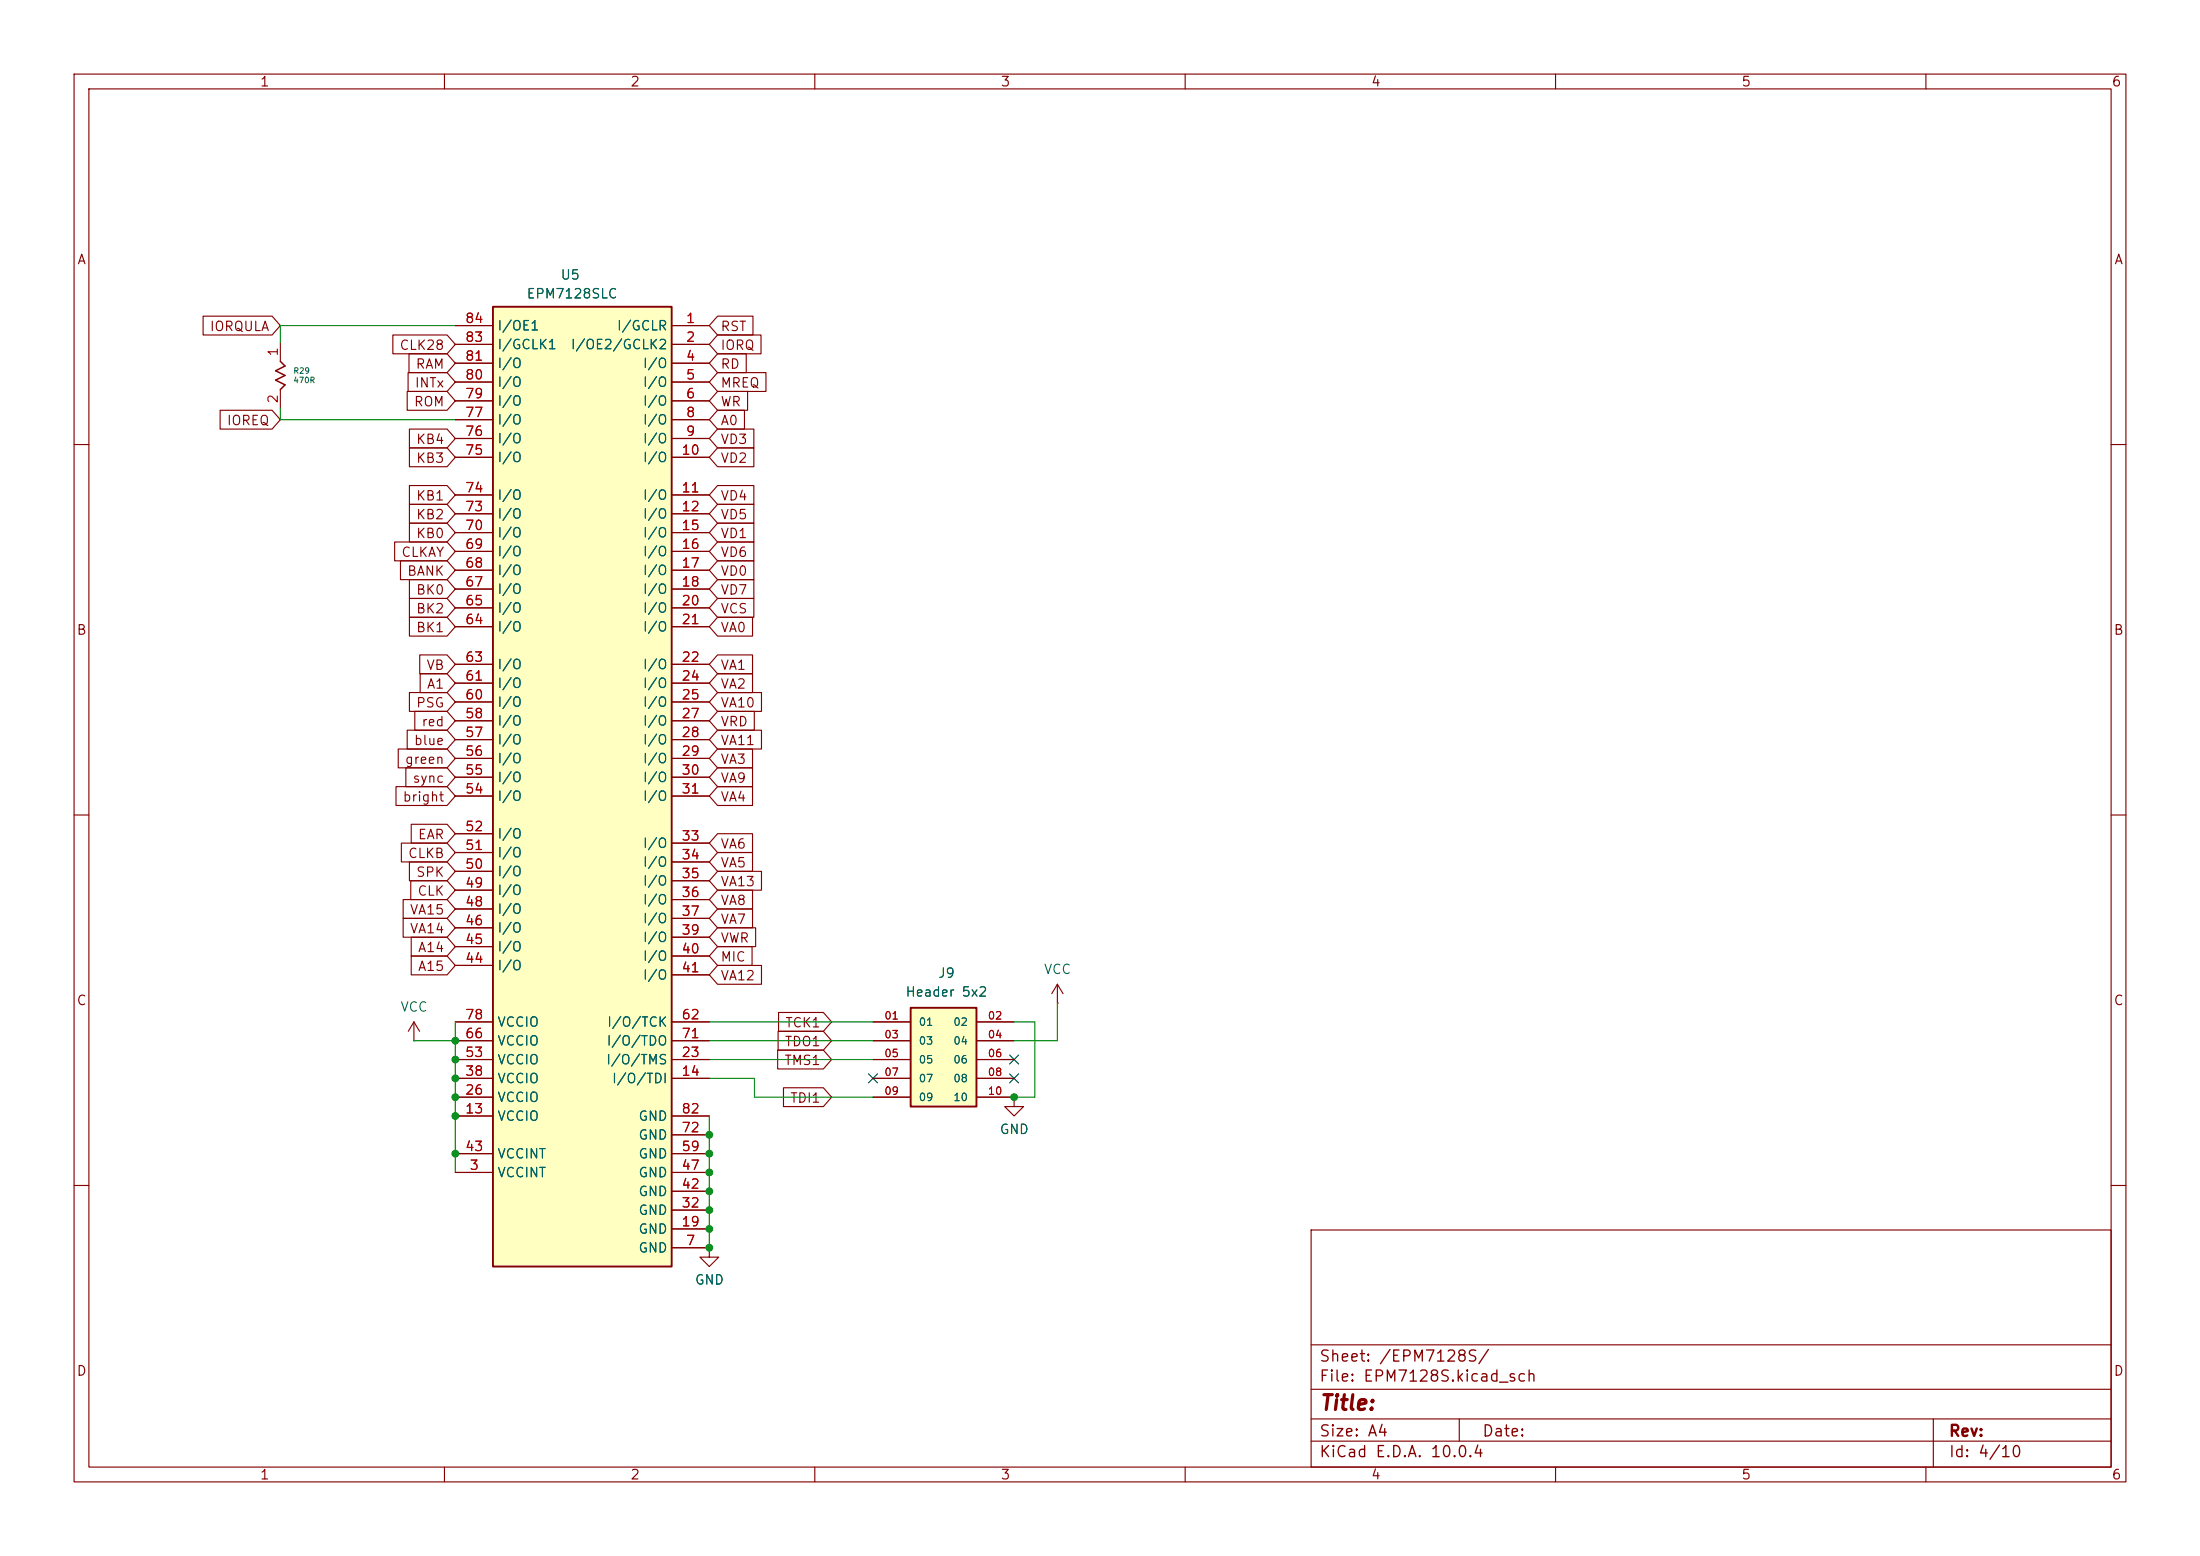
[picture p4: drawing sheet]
<svg xmlns="http://www.w3.org/2000/svg" width="297mm" height="210mm" viewBox="0 0 297 210" stroke-linecap="round" stroke-linejoin="round" font-family="sans-serif">
<g fill="none" stroke="#840000" stroke-width=".15">
<path d="M10 10h277v190h-277zM12 12h273v186h-273zM60 10v2M110 10v2M160 10v2M210 10v2M260 10v2M10 60h2M285 60h2M10 110h2M285 110h2M10 160h2"/>
<path d="M95.8 168.4v1.3h1.2l-1.2 1.2-1.3-1.2h1.3M95.8 168.4h.1M177 166h108v32h-108zM285 160h2M60 198v2M110 198v2M160 198v2M177 194.5h108M177 191.5h108M177 187.5h108M177 181.5h108M197 191.5v3"/>
<path d="M210 198v2M260 198v2M261 191.5v6.5"/>
</g>
<path d="M122.9 136h8.9v13.4h-8.9z" fill="#ffffc2"/>
<path d="M122.9 136h8.9v13.4h-8.9z" fill="none" stroke="#840000" stroke-width=".25"/>
<path d="M117.9 137.9h5M131.8 137.9h5.1M117.9 140.5h5M117.9 143h5M117.9 145.5h5M117.9 148.1h5M131.8 140.5h5.1M131.8 143h5.1M131.8 145.5h5.1M131.8 148.1h5.1M136.9 148.1v1.3h1.3l-1.3 1.2-1.3-1.2h1.3M136.9 148.1h.1" fill="none" stroke="#840000" stroke-width=".15"/>
<path d="M66.5 41.4h24.2v129.5h-24.2z" fill="#ffffc2"/>
<path d="M66.5 41.4h24.2v129.5h-24.2z" fill="none" stroke="#840000" stroke-width=".25"/>
<g fill="none" stroke="#840000" stroke-width=".15">
<path d="M27.4 42.7h9.3l1.1 1.2-1.1 1.3h-9.3zM29.7 55.4h7l1.1 1.2-1.1 1.3h-7zM37.8 46.2v2.6M37.8 52.6v2.5M53 45.2h7.4l1.1 1.3-1.1 1.3h-7.4zM55 52.8h5.4l1.1 1.3-1.1 1.3h-5.4zM55.1 50.3h5.3l1.1 1.3-1.1 1.2h-5.3zM55.2 47.8h5.2l1.1 1.2-1.1 1.3h-5.2zM55.3 57.9h5.1l1.1 1.3-1.1 1.3h-5.1zM61.5 43.9h5M61.5 46.5h5M61.5 49h5"/>
<path d="M61.5 51.6h5M61.5 54.1h5M61.5 56.6h5M61.5 59.2h5M90.7 43.9h5.1M90.7 46.5h5.1M90.7 49h5.1M90.7 51.6h5.1M90.7 54.1h5.1M90.7 56.6h5.1M90.7 59.2h5.1M96.9 57.9h4.9v2.6h-4.9l-1.1-1.3z"/>
<path d="M96.9 52.8h4v2.6h-4l-1.1-1.3zM96.9 50.3h6.5v2.5h-6.5l-1.1-1.2zM96.9 55.4h3.6v2.5h-3.6l-1.1-1.3zM96.9 45.2h5.8v2.6h-5.8l-1.1-1.3zM96.9 47.8h3.8v2.5h-3.8l-1.1-1.3zM96.9 42.7h4.8v2.5h-4.8l-1.1-1.3zM53.3 73.2h7.1l1.1 1.2-1.1 1.3h-7.1zM54.1 75.7h6.3l1.1 1.3-1.1 1.2h-6.3zM55.3 78.2h5.1l1.1 1.3-1.1 1.3h-5.1zM55.3 65.5h5.1l1.1 1.3-1.1 1.3h-5.1zM55.3 68.1h5.1l1.1 1.2-1.1 1.3h-5.1zM55.3 70.6h5.1l1.1 1.3-1.1 1.3h-5.1z"/>
<path d="M55.3 60.5h5.1l1.1 1.2-1.1 1.3h-5.1zM61.5 61.7h5M61.5 66.8h5M61.5 69.3h5M61.5 71.9h5M61.5 74.4h5M61.5 77h5M61.5 79.5h5M90.7 61.7h5.1M90.7 66.8h5.1M90.7 69.3h5.1M90.7 71.9h5.1"/>
<path d="M90.7 74.4h5.1M90.7 77h5.1M90.7 79.5h5.1M96.9 70.6h4.9v2.6h-4.9l-1.1-1.3zM96.9 73.2h4.9v2.5h-4.9l-1.1-1.3zM96.9 78.2h4.9v2.6h-4.9l-1.1-1.3zM96.9 75.7h4.9v2.5h-4.9l-1.1-1.2zM96.9 65.5h4.9v2.6h-4.9l-1.1-1.3zM96.9 68.1h4.9v2.5h-4.9l-1.1-1.3zM96.9 60.5h4.9v2.5h-4.9l-1.1-1.3zM55 98.6h5.4l1.1 1.2-1.1 1.3h-5.4zM55.3 80.8h5.1l1.1 1.2-1.1 1.3h-5.1z"/>
<path d="M55.3 83.3h5.1l1.1 1.3-1.1 1.3h-5.1zM55.3 93.5h5.1l1.1 1.2-1.1 1.3h-5.1zM56 96h4.4l1.1 1.3-1.1 1.3h-4.4zM56.7 88.4h3.7l1.1 1.3-1.1 1.2h-3.7zM56.7 90.9h3.7l1.1 1.3-1.1 1.3h-3.7zM61.5 82h5M61.5 84.6h5M61.5 89.7h5M61.5 92.2h5M61.5 94.7h5M61.5 97.3h5M61.5 99.8h5"/>
<path d="M90.7 82h5.1M90.7 84.6h5.1M90.7 89.7h5.1M90.7 92.2h5.1M90.7 94.7h5.1M90.7 97.3h5.1M90.7 99.8h5.1M96.9 98.6h5.9v2.5h-5.9l-1.1-1.3zM96.9 96h4.9v2.6h-4.9l-1.1-1.3zM96.9 83.3h4.7v2.6h-4.7l-1.1-1.3zM96.9 93.5h5.9v2.5h-5.9l-1.1-1.3zM96.9 88.4h4.7v2.5h-4.7l-1.1-1.2z"/>
<path d="M96.9 90.9h4.7v2.6h-4.7l-1.1-1.3zM96.9 80.8h4.9v2.5h-4.9l-1.1-1.3zM53.5 106.2h6.9l1.1 1.2-1.1 1.3h-6.9zM53.8 101.1h6.6l1.1 1.3-1.1 1.2h-6.6zM54.2 113.8h6.2l1.1 1.3-1.1 1.2h-6.2zM54.8 103.6h5.6l1.1 1.3-1.1 1.3h-5.6zM55.3 116.3h5.1l1.1 1.3-1.1 1.3h-5.1zM55.5 118.9h4.9l1.1 1.2-1.1 1.3h-4.9zM55.5 111.3h4.9l1.1 1.2-1.1 1.3h-4.9zM61.5 102.4h5M61.5 104.9h5M61.5 107.4h5"/>
<path d="M61.5 117.6h5M61.5 115.1h5M61.5 112.5h5M90.7 102.4h5.1M90.7 104.9h5.1M90.7 107.4h5.1M90.7 113.8h5.1M90.7 116.3h5.1M90.7 118.9h5.1M96.9 115.1h4.7v2.5h-4.7l-1.1-1.3zM96.9 112.5h4.7v2.6h-4.7l-1.1-1.3zM96.9 106.2h4.7v2.5h-4.7l-1.1-1.3z"/>
<path d="M96.9 103.6h4.7v2.6h-4.7l-1.1-1.3zM96.9 101.1h4.7v2.5h-4.7l-1.1-1.2zM96.9 117.6h5.9v2.5h-5.9l-1.1-1.2zM54.4 124h6l1.1 1.2-1.1 1.3h-6zM54.4 121.4h6l1.1 1.3-1.1 1.3h-6zM55.5 129h4.9l1.1 1.3-1.1 1.3h-4.9zM55.5 126.5h4.9l1.1 1.3-1.1 1.2h-4.9zM55.9 137.9l-.8 1.3M55.9 137.9l.7 1.3M55.9 137.9v2.6M61.5 130.3h5M61.5 127.8h5"/>
<path d="M61.5 125.2h5M61.5 122.7h5M61.5 120.1h5M61.5 137.9h5M90.7 121.4h5.1M90.7 124h5.1M90.7 126.5h5.1M90.7 129h5.1M90.7 131.6h5.1M90.7 137.9h5.1M96.9 125.2h5.1v2.6h-5.1l-1.1-1.3zM96.9 130.3h5.9v2.5h-5.9l-1.1-1.2z"/>
<path d="M96.9 127.8h4.6v2.5h-4.6l-1.1-1.3zM96.9 120.1h4.7v2.6h-4.7l-1.1-1.3zM96.9 122.7h4.7v2.5h-4.7l-1.1-1.2zM105 139.2h6.2l1.1 1.3-1.1 1.2h-6.2zM105.1 136.7h6.1l1.1 1.2-1.1 1.3h-6.1zM117.9 137.9h5M131.8 137.9h5.1M142.7 135.4h.1M142.7 132.8l-.7 1.3M142.7 132.8l.8 1.3M142.7 132.8v2.6M55.9 140.5h.1"/>
<path d="M61.5 158.2h5M61.5 150.6h5M61.5 145.5h5M61.5 143h5M61.5 148.1h5M61.5 155.7h5M61.5 140.5h5M90.7 158.2h5.1M90.7 150.6h5.1M90.7 145.5h5.1M90.7 143h5.1M90.7 155.7h5.1"/>
<path d="M90.7 140.5h5.1M90.7 153.2h5.1M105 141.7h6.2l1.1 1.3-1.1 1.3h-6.2zM105.8 146.8h5.4l1.1 1.3-1.1 1.3h-5.4zM117.9 145.5h5M117.9 143h5M117.9 148.1h5M117.9 140.5h5M131.8 145.5h5.1M131.8 143h5.1M131.8 148.1h5.1M131.8 140.5h5.1"/>
<path d="M136.9 148.1h.1M90.7 168.4h5.1M90.7 165.9h5.1M90.7 163.3h5.1M90.7 160.8h5.1M95.8 168.4h.1"/>
</g>
<path d="M37.8 48.8l.7 .6-1.3 .6 1.3 .7-1.3 .6 1.3 .6-.7 .7" fill="none" stroke="#840000" stroke-width=".2"/>
<path d="M37.8 55.1v1.5h23.7M61.5 43.9h-23.7v2.3M61.5 137.9v20.3M95.8 137.9h22.1M136.9 137.9h2.8v10.2h-2.8M142.7 135.4v5.1h-5.8M55.9 140.5h5.8M95.8 145.5h6.1v2.6h16M95.8 150.6v17.8M95.8 140.5h22.1M95.8 143h22.1" fill="none" stroke="#009600" stroke-width=".15"/>
<path d="M117.2 144.9l1.3 1.3M118.5 144.9l-1.3 1.3M136.3 142.4l1.2 1.2M136.3 144.9l1.2 1.3M137.5 142.4l-1.2 1.2M137.5 144.9l-1.2 1.3" fill="none" stroke="#000084" stroke-width=".15"/>
<g fill="#009600" stroke="#009600" stroke-width=".14">
<circle cx="95.8" cy="153.2" r=".46"/>
<circle cx="95.8" cy="155.7" r=".46"/>
<circle cx="61.5" cy="155.7" r=".46"/>
<circle cx="61.5" cy="150.6" r=".46"/>
<circle cx="95.8" cy="160.8" r=".46"/>
<circle cx="95.8" cy="163.3" r=".46"/>
<circle cx="136.9" cy="148.1" r=".46"/>
<circle cx="95.8" cy="158.2" r=".46"/>
<circle cx="95.8" cy="168.4" r=".46"/>
<circle cx="95.8" cy="165.9" r=".46"/>
<circle cx="61.5" cy="145.5" r=".46"/>
<circle cx="61.5" cy="148.1" r=".46"/>
<circle cx="61.5" cy="140.5" r=".46"/>
<circle cx="61.5" cy="143" r=".46"/>
</g>
<text font-size="2" fill="#840000" x="178" y="190.8">Title:</text>
<g font-size="1.5" fill="#840000">
<text x="178" y="184.2">Sheet: /EPM7128S/</text>
<text x="178" y="186.9">File: EPM7128S.kicad_sch</text>
<text x="178" y="197.1">KiCad E.D.A. 10.0.4</text>
<text x="178" y="194.3">Size: A4</text>
<text x="200" y="194.3">Date:</text>
<text x="263" y="194.3">Rev:</text>
<text x="263" y="197.1">Id: 4/10</text>
</g>
<g font-size="1.3" fill="#840000">
<text x="35" y="12">1</text>
<text x="85" y="12">2</text>
<text x="135" y="12">3</text>
<text x="185" y="12">4</text>
<text x="235" y="12">5</text>
<text x="285" y="12">6</text>
<text x="10.3" y="36">A</text>
<text x="285.3" y="36">A</text>
<text x="28.2" y="45">IORQULA</text>
<text x="53.8" y="47.5">CLK28</text>
<text x="97.2" y="47.5">IORQ</text>
<text x="97.2" y="45">RST</text>
<text x="55.9" y="52.6">INTx</text>
<text x="56" y="50.1">RAM</text>
<text x="97.2" y="52.6">MREQ</text>
<text x="97.2" y="50.1">RD</text>
<text x="30.5" y="57.7">IOREQ</text>
<text x="55.8" y="55.2">ROM</text>
<text x="97.2" y="55.2">WR</text>
<text x="97.2" y="57.7">A0</text>
<text x="56.1" y="62.8">KB3</text>
<text x="56.1" y="60.2">KB4</text>
<text x="97.2" y="60.2">VD3</text>
<text x="97.2" y="62.8">VD2</text>
<text x="56.1" y="67.9">KB1</text>
<text x="56.1" y="70.4">KB2</text>
<text x="97.2" y="67.9">VD4</text>
<text x="97.2" y="70.4">VD5</text>
<text x="54.1" y="75.5">CLKAY</text>
<text x="56.1" y="72.9">KB0</text>
<text x="97.2" y="72.9">VD1</text>
<text x="97.2" y="75.5">VD6</text>
<text x="54.9" y="78">BANK</text>
<text x="56.1" y="80.6">BK0</text>
<text x="56.1" y="83.1">BK2</text>
<text x="97.2" y="83.1">VCS</text>
<text x="97.2" y="80.6">VD7</text>
<text x="97.2" y="78">VD0</text>
<text x="10.3" y="86">B</text>
<text x="56.1" y="85.6">BK1</text>
<text x="97.2" y="85.6">VA0</text>
<text x="285.3" y="86">B</text>
<text x="56.1" y="95.8">PSG</text>
<text x="57.5" y="90.7">VB</text>
<text x="57.5" y="93.3">A1</text>
<text x="97.2" y="95.8">VA10</text>
<text x="97.2" y="90.7">VA1</text>
<text x="97.2" y="93.3">VA2</text>
<text x="55.8" y="100.9">blue</text>
<text x="56.8" y="98.3">red</text>
<text x="97.2" y="100.9">VA11</text>
<text x="97.2" y="98.3">VRD</text>
<text x="54.6" y="103.4">green</text>
<text x="55.6" y="106">sync</text>
<text x="97.2" y="106">VA9</text>
<text x="97.2" y="103.4">VA3</text>
<text x="54.3" y="108.5">bright</text>
<text x="56.3" y="113.6">EAR</text>
<text x="97.2" y="108.5">VA4</text>
<text x="55" y="116.1">CLKB</text>
<text x="56.1" y="118.7">SPK</text>
<text x="97.2" y="117.4">VA5</text>
<text x="97.2" y="114.9">VA6</text>
<text x="97.2" y="119.9">VA13</text>
<text x="55.2" y="123.7">VA15</text>
<text x="56.3" y="121.2">CLK</text>
<text x="97.2" y="122.5">VA8</text>
<text x="97.2" y="125">VA7</text>
<text x="55.2" y="126.3">VA14</text>
<text x="56.3" y="131.4">A15</text>
<text x="56.3" y="128.8">A14</text>
<text x="97.2" y="127.6">VWR</text>
<text x="97.2" y="130.1">MIC</text>
<text x="10.3" y="136">C</text>
<text x="97.2" y="132.6">VA12</text>
<text x="285.3" y="136">C</text>
<text x="105.9" y="141.5">TDO1</text>
<text x="105.9" y="139">TCK1</text>
<text x="105.8" y="144.1">TMS1</text>
<text x="106.6" y="149.1">TDI1</text>
<text x="10.3" y="186">D</text>
<text x="285.3" y="186">D</text>
<text x="35" y="200">1</text>
<text x="85" y="200">2</text>
<text x="135" y="200">3</text>
<text x="185" y="200">4</text>
<text x="235" y="200">5</text>
<text x="285" y="200">6</text>
</g>
<g font-size="1.3" fill="#006464">
<text x="71" y="40.6">EPM7128SLC</text>
<text x="75.6" y="38.1">U5</text>
<text x="67.1" y="47.5">I/GCLK1</text>
<text x="67.1" y="44.9">I/OE1</text>
<text x="77" y="47.5">I/OE2/GCLK2</text>
<text x="83.2" y="44.9">I/GCLR</text>
<text x="67.1" y="52.5">I/O</text>
<text x="67.1" y="50">I/O</text>
<text x="86.7" y="50">I/O</text>
<text x="86.7" y="52.5">I/O</text>
<text x="67.1" y="57.6">I/O</text>
<text x="67.1" y="55.1">I/O</text>
<text x="86.7" y="55.1">I/O</text>
<text x="86.7" y="57.6">I/O</text>
<text x="67.1" y="62.7">I/O</text>
<text x="67.1" y="60.2">I/O</text>
<text x="86.7" y="60.2">I/O</text>
<text x="86.7" y="62.7">I/O</text>
<text x="67.1" y="70.3">I/O</text>
<text x="67.1" y="67.8">I/O</text>
<text x="86.7" y="67.8">I/O</text>
<text x="86.7" y="70.3">I/O</text>
<text x="67.1" y="77.9">I/O</text>
<text x="67.1" y="75.4">I/O</text>
<text x="67.1" y="72.9">I/O</text>
<text x="86.7" y="72.9">I/O</text>
<text x="86.7" y="75.4">I/O</text>
<text x="86.7" y="77.9">I/O</text>
<text x="67.1" y="83">I/O</text>
<text x="67.1" y="80.5">I/O</text>
<text x="86.7" y="80.5">I/O</text>
<text x="86.7" y="83">I/O</text>
<text x="67.1" y="85.6">I/O</text>
<text x="86.7" y="85.6">I/O</text>
<text x="67.1" y="95.7">I/O</text>
<text x="67.1" y="93.2">I/O</text>
<text x="67.1" y="90.6">I/O</text>
<text x="86.7" y="90.6">I/O</text>
<text x="86.7" y="93.2">I/O</text>
<text x="86.7" y="95.7">I/O</text>
<text x="67.1" y="100.8">I/O</text>
<text x="67.1" y="98.3">I/O</text>
<text x="86.7" y="98.3">I/O</text>
<text x="86.7" y="100.8">I/O</text>
<text x="67.1" y="105.9">I/O</text>
<text x="67.1" y="103.3">I/O</text>
<text x="86.7" y="103.3">I/O</text>
<text x="86.7" y="105.9">I/O</text>
<text x="67.1" y="113.5">I/O</text>
<text x="67.1" y="108.4">I/O</text>
<text x="86.7" y="108.4">I/O</text>
<text x="67.1" y="118.6">I/O</text>
<text x="67.1" y="116">I/O</text>
<text x="86.7" y="114.8">I/O</text>
<text x="86.7" y="117.3">I/O</text>
<text x="86.7" y="119.8">I/O</text>
<text x="67.1" y="123.7">I/O</text>
<text x="67.1" y="121.1">I/O</text>
<text x="86.7" y="122.4">I/O</text>
<text x="86.7" y="124.9">I/O</text>
<text x="67.1" y="131.3">I/O</text>
<text x="67.1" y="128.7">I/O</text>
<text x="67.1" y="126.2">I/O</text>
<text x="86.7" y="127.5">I/O</text>
<text x="86.7" y="130">I/O</text>
<text x="140.8" y="131.8">VCC</text>
<text x="54" y="136.9">VCC</text>
<text x="86.7" y="132.5">I/O</text>
<text x="122.2" y="134.8">Header 5x2</text>
<text x="126.6" y="132.3">J9</text>
<text x="67.1" y="144">VCCIO</text>
<text x="67.1" y="141.4">VCCIO</text>
<text x="67.1" y="138.9">VCCIO</text>
<text x="81.7" y="144">I/O/TMS</text>
<text x="81.8" y="141.4">I/O/TDO</text>
<text x="81.9" y="138.9">I/O/TCK</text>
<text x="67.1" y="149.1">VCCIO</text>
<text x="67.1" y="146.5">VCCIO</text>
<text x="82.5" y="146.5">I/O/TDI</text>
<text x="67.1" y="151.6">VCCIO</text>
<text x="86.1" y="154.1">GND</text>
<text x="86.1" y="151.6">GND</text>
<text x="134.9" y="153.4">GND</text>
<text x="67.1" y="159.2">VCCINT</text>
<text x="67.1" y="156.7">VCCINT</text>
<text x="86.1" y="161.8">GND</text>
<text x="86.1" y="159.2">GND</text>
<text x="86.1" y="156.7">GND</text>
<text x="86.1" y="166.8">GND</text>
<text x="86.1" y="164.3">GND</text>
<text x="86.1" y="169.4">GND</text>
<text x="93.7" y="173.7">GND</text>
</g>
<g font-size="1.3" fill="#a90000">
<text x="62.7" y="46.5">83</text>
<text x="62.7" y="43.9">84</text>
<text x="92.5" y="43.9">1</text>
<text x="92.5" y="46.5">2</text>
<text x="37.8" y="48.2" transform="rotate(-90 37.8 48.2)">1</text>
<text x="62.7" y="51.5">80</text>
<text x="62.7" y="49">81</text>
<text x="92.5" y="49">4</text>
<text x="92.5" y="51.5">5</text>
<text x="37.8" y="54.6" transform="rotate(-90 37.8 54.6)">2</text>
<text x="62.7" y="59.2">76</text>
<text x="62.7" y="56.6">77</text>
<text x="62.7" y="54.1">79</text>
<text x="92.5" y="54.1">6</text>
<text x="92.5" y="56.6">8</text>
<text x="92.5" y="59.2">9</text>
<text x="62.7" y="61.7">75</text>
<text x="91.9" y="61.7">10</text>
<text x="62.7" y="71.9">70</text>
<text x="62.7" y="69.3">73</text>
<text x="62.7" y="66.8">74</text>
<text x="91.9" y="66.8">11</text>
<text x="91.9" y="69.3">12</text>
<text x="91.9" y="71.9">15</text>
<text x="62.7" y="76.9">68</text>
<text x="62.7" y="74.4">69</text>
<text x="91.9" y="74.4">16</text>
<text x="91.9" y="76.9">17</text>
<text x="62.7" y="82">65</text>
<text x="62.7" y="79.5">67</text>
<text x="91.9" y="79.5">18</text>
<text x="91.9" y="82">20</text>
<text x="62.7" y="89.6">63</text>
<text x="62.7" y="84.6">64</text>
<text x="91.9" y="84.6">21</text>
<text x="91.9" y="89.6">22</text>
<text x="62.7" y="94.7">60</text>
<text x="62.7" y="92.2">61</text>
<text x="91.9" y="92.2">24</text>
<text x="91.9" y="94.7">25</text>
<text x="62.7" y="99.8">57</text>
<text x="62.7" y="97.3">58</text>
<text x="91.9" y="97.3">27</text>
<text x="91.9" y="99.8">28</text>
<text x="62.7" y="107.4">54</text>
<text x="62.7" y="104.9">55</text>
<text x="62.7" y="102.3">56</text>
<text x="91.9" y="102.3">29</text>
<text x="91.9" y="104.9">30</text>
<text x="91.9" y="107.4">31</text>
<text x="62.7" y="112.5">52</text>
<text x="91.9" y="113.8">33</text>
<text x="62.7" y="117.6">50</text>
<text x="62.7" y="115">51</text>
<text x="91.9" y="116.3">34</text>
<text x="91.9" y="118.8">35</text>
<text x="62.7" y="125.2">46</text>
<text x="62.7" y="122.7">48</text>
<text x="62.7" y="120.1">49</text>
<text x="91.9" y="121.4">36</text>
<text x="91.9" y="123.9">37</text>
<text x="62.7" y="130.3">44</text>
<text x="62.7" y="127.7">45</text>
<text x="91.9" y="126.5">39</text>
<text x="91.9" y="129">40</text>
<text x="91.9" y="131.5">41</text>
<text x="62.7" y="137.9">78</text>
<text x="91.9" y="137.9">62</text>
<text x="62.7" y="143">53</text>
<text x="62.7" y="140.4">66</text>
<text x="91.9" y="143">23</text>
<text x="91.9" y="140.4">71</text>
<text x="62.7" y="148.1">26</text>
<text x="62.7" y="145.5">38</text>
<text x="91.9" y="145.5">14</text>
<text x="62.7" y="150.6">13</text>
<text x="62.7" y="155.7">43</text>
<text x="91.9" y="155.7">59</text>
<text x="91.9" y="153.1">72</text>
<text x="91.9" y="150.6">82</text>
<text x="63.3" y="158.2">3</text>
<text x="91.9" y="160.8">42</text>
<text x="91.9" y="158.2">47</text>
<text x="91.9" y="165.8">19</text>
<text x="91.9" y="163.3">32</text>
<text x="92.5" y="168.4">7</text>
</g>
<g font-size="1" fill="#a90000">
<text x="119.3" y="137.9">01</text>
<text x="133.3" y="137.9">02</text>
<text x="119.3" y="140.4">03</text>
<text x="119.3" y="142.9">05</text>
<text x="133.3" y="140.4">04</text>
<text x="133.3" y="142.9">06</text>
<text x="119.3" y="145.5">07</text>
<text x="119.3" y="148">09</text>
<text x="133.3" y="145.5">08</text>
<text x="133.3" y="148">10</text>
</g>
<g font-size="1" fill="#006464">
<text x="124" y="138.7">01</text>
<text x="124" y="141.2">03</text>
<text x="124" y="143.8">05</text>
<text x="128.6" y="138.7">02</text>
<text x="128.6" y="141.2">04</text>
<text x="128.6" y="143.8">06</text>
<text x="124" y="146.3">07</text>
<text x="124" y="148.9">09</text>
<text x="128.6" y="146.3">08</text>
<text x="128.6" y="148.9">10</text>
</g>
<g font-size=".8" fill="#006464">
<text x="39.5" y="51.9">470R</text>
<text x="39.5" y="50.6">R29</text>
</g>
</svg>
